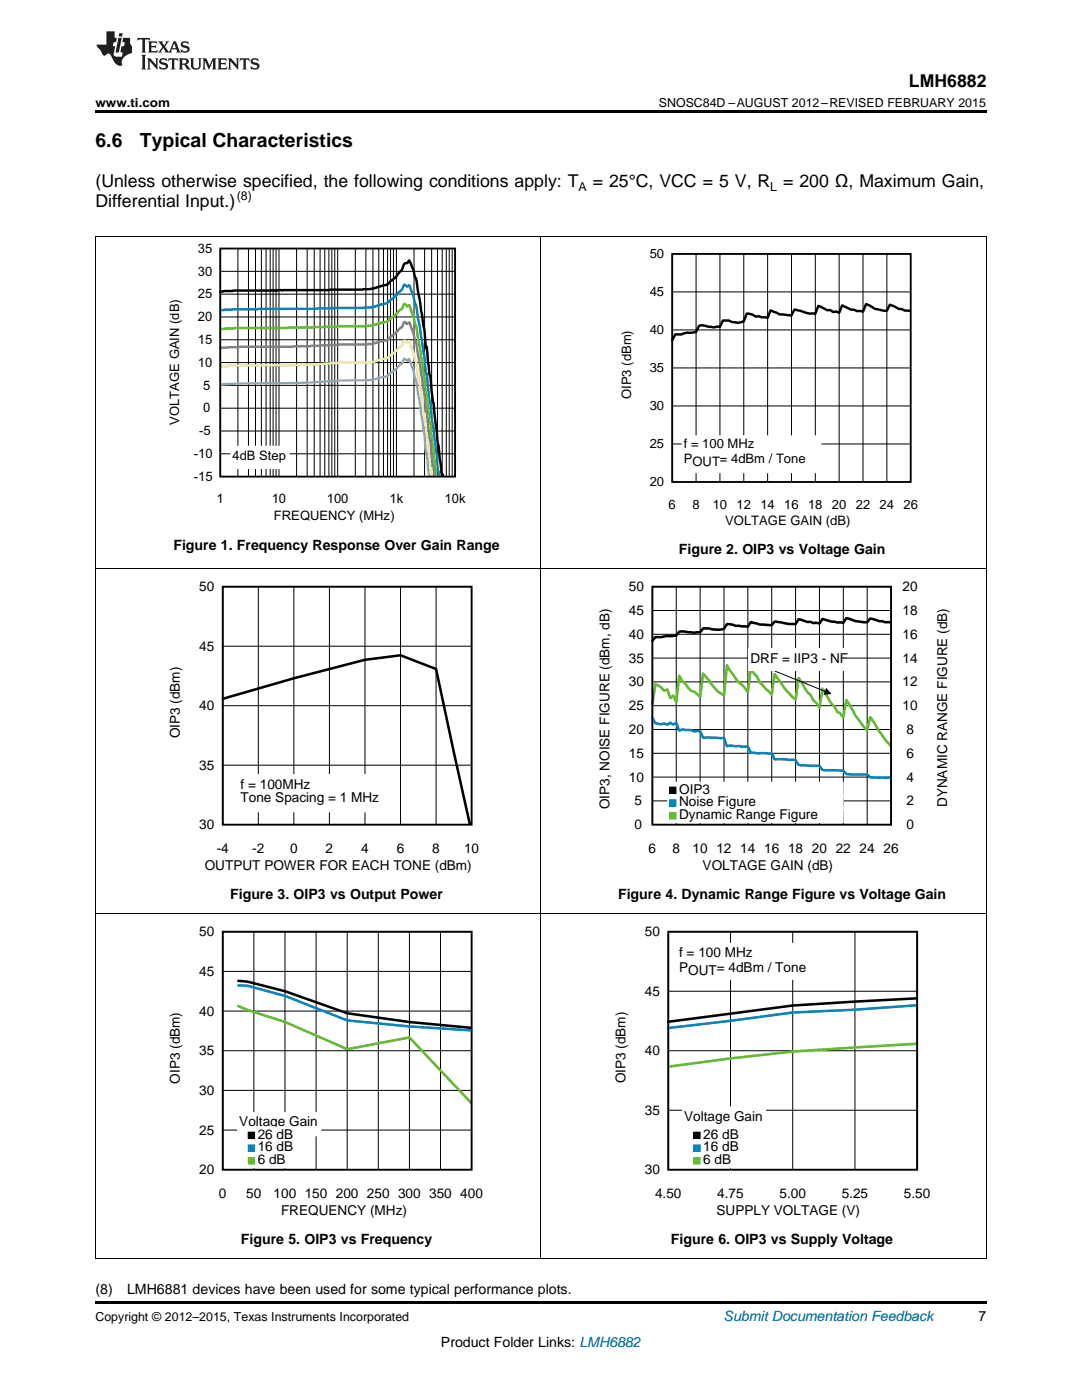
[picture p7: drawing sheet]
<svg xmlns="http://www.w3.org/2000/svg" width="216mm" height="279mm" viewBox="0 0 216 279" stroke-linecap="round" stroke-linejoin="round" font-family="sans-serif">
<path d="M19 251.2h.2zM196.7 251.2h.1zM19 259.7h177.8v.5h-177.8z" fill="#000"/>
<g fill="none" stroke="#000" stroke-width=".2">
<path d="M19.1 182.4v68.8M44.5 185.9h49.6v47.5h-49.6zM44.5 193.9h49.6M50.7 185.9v47.5M56.9 185.9v47.5M63.1 185.9v47.5M69.3 185.9v47.5M75.5 185.9v47.5M81.7 185.9v47.5M87.9 185.9v47.5M107.9 182.4v68.8M196.8 182.4v68.8"/>
<path d="M44.5 217.6h49.6M44.5 209.7h49.6M44.5 201.8h49.6M44.5 225.5h49.6M19 251.2h177.8"/>
</g>
<path d="M47.6 195.7l1.8 .2 7.5 1.9 12.4 4.4 12.4 1.8 12.4 1.1" fill="none" stroke="#000" stroke-width=".51"/>
<path d="M47.6 196.7h1.8l7.5 2.1 12.4 4.8 12.4 1.2 12.4 .8" fill="none" stroke="#0087c2" stroke-width=".51"/>
<path d="M47.6 200.8l1.8 .8 7.5 2.4 12.4 5.4 12.4-2.4 12.4 13.2" fill="none" stroke="#66bc29" stroke-width=".51"/>
<path d="M26 183.4h70.6v.6h-70.6zM101 183.4h-1.2v61.3v-61.3h-3.8v61.3M26 235.4h70.6v.1h-70.6zM26 239.2h70.6v.1h-70.6zM26 243h70.6v.1h-70.6zM26 244.7v-61.3h3.8v61.3v-61.3h3.9v61.3v-61.3h3.8v61.3v-61.3h3.8v61.3M38.1 244.7v-61.3h3.8v61.3" fill="none" stroke="#fff" stroke-width="3.8" stroke-linecap="butt"/>
<path d="M47.8 222.4h15.8v3.9h-15.8z" fill-rule="evenodd" fill="#fff"/>
<path d="M47.8 222.4h15.8v3.9h-15.8z" fill="none" stroke="#fff" stroke-width=".91" stroke-linecap="butt"/>
<path d="M49.5 225.3h9.6v2.3h-9.6z" fill-rule="evenodd" fill="#fff"/>
<path d="M49.5 225.3h9.6v2.3h-9.6z" fill="none" stroke="#fff" stroke-width=".91" stroke-linecap="butt"/>
<path d="M49.5 227.9h9.6v2.2h-9.6z" fill-rule="evenodd" fill="#fff"/>
<path d="M49.5 227.9h9.6v2.2h-9.6z" fill="none" stroke="#fff" stroke-width=".91" stroke-linecap="butt"/>
<path d="M49.5 230.4h9.6v2.3h-9.6z" fill-rule="evenodd" fill="#fff"/>
<path d="M49.5 230.4h9.6v2.3h-9.6z" fill="none" stroke="#fff" stroke-width=".91" stroke-linecap="butt"/>
<path d="M49.5 226h1.3v1.2h-1.3z" fill-rule="evenodd" fill="#000"/>
<path d="M49.5 226h1.3v1.2h-1.3z" fill="none" stroke="#000" stroke-width=".2"/>
<path d="M49.5 228.5h1.3v1.3h-1.3z" fill-rule="evenodd" fill="#0087c2"/>
<path d="M49.5 228.5h1.3v1.3h-1.3z" fill="none" stroke="#0087c2" stroke-width=".2"/>
<path d="M49.5 231h1.3v1.3h-1.3z" fill-rule="evenodd" fill="#66bc29"/>
<path d="M49.5 231h1.3v1.3h-1.3z" fill="none" stroke="#66bc29" stroke-width=".2"/>
<path d="M44.5 185.9h49.6v47.5h-49.6z" fill="none" stroke="#000" stroke-width=".38"/>
<path d="M133.3 185.9h49.7v47.5h-49.7zM133.3 197.8h49.7M145.8 185.9v47.5M158.2 185.9v47.5M170.6 185.9v47.5M133.3 209.7h49.7M133.3 221.6h49.7" fill="none" stroke="#000" stroke-width=".2"/>
<path d="M183 199.2l-24.8 1.5-24.9 3.2" fill="none" stroke="#000" stroke-width=".51"/>
<path d="M183 200.6l-12.4 .9-12.4 .6-12.4 1.6-12.5 1.5" fill="none" stroke="#0087c2" stroke-width=".51"/>
<path d="M183 208.3l-24.8 1.6-12.4 1.3-12.5 1.7" fill="none" stroke="#66bc29" stroke-width=".51"/>
<path d="M114.9 183.4h70.6v.6h-70.6zM189.9 183.4h-1.2v61.3v-61.3h-3.8v61.3M114.9 235.4h70.6v.1h-70.6zM114.9 239.2h70.6v.1h-70.6zM114.9 243h70.6v.1h-70.6zM114.9 244.7v-61.3h3.8v61.3v-61.3h3.9v61.3v-61.3h3.8v61.3v-61.3h3.8v61.3M127 244.7v-61.3h3.8v61.3" fill="none" stroke="#fff" stroke-width="3.8" stroke-linecap="butt"/>
<path d="M136.5 221.3h15.9v3.4h-15.9z" fill-rule="evenodd" fill="#fff"/>
<path d="M136.5 221.3h15.9v3.4h-15.9z" fill="none" stroke="#fff" stroke-width=".91" stroke-linecap="butt"/>
<path d="M135.5 188.6h30.7v6.5h-30.7z" fill-rule="evenodd" fill="#fff"/>
<path d="M135.5 188.6h30.7v6.5h-30.7z" fill="none" stroke="#fff" stroke-width=".91" stroke-linecap="butt"/>
<path d="M138.4 225.3h9.6v2.3h-9.6z" fill-rule="evenodd" fill="#fff"/>
<path d="M138.4 225.3h9.6v2.3h-9.6z" fill="none" stroke="#fff" stroke-width=".91" stroke-linecap="butt"/>
<path d="M138.4 227.9h9.6v2.2h-9.6z" fill-rule="evenodd" fill="#fff"/>
<path d="M138.4 227.9h9.6v2.2h-9.6z" fill="none" stroke="#fff" stroke-width=".91" stroke-linecap="butt"/>
<path d="M138.4 230.4h9.6v2.3h-9.6z" fill-rule="evenodd" fill="#fff"/>
<path d="M138.4 230.4h9.6v2.3h-9.6z" fill="none" stroke="#fff" stroke-width=".91" stroke-linecap="butt"/>
<path d="M138.4 226h1.3v1.2h-1.3z" fill-rule="evenodd" fill="#000"/>
<path d="M138.4 226h1.3v1.2h-1.3z" fill="none" stroke="#000" stroke-width=".2"/>
<path d="M138.4 228.5h1.3v1.3h-1.3z" fill-rule="evenodd" fill="#0087c2"/>
<path d="M138.4 228.5h1.3v1.3h-1.3z" fill="none" stroke="#0087c2" stroke-width=".2"/>
<path d="M138.4 231h1.3v1.3h-1.3z" fill-rule="evenodd" fill="#66bc29"/>
<path d="M138.4 231h1.3v1.3h-1.3z" fill="none" stroke="#66bc29" stroke-width=".2"/>
<path d="M133.3 185.9h49.7v47.5h-49.7z" fill="none" stroke="#000" stroke-width=".38"/>
<g fill="none" stroke="#000" stroke-width=".2">
<path d="M19.1 113.5v68.9M44.5 117.1h49.6v47.5h-49.6zM51.5 117.1v47.5M58.6 117.1v47.5M65.7 117.1v47.5M72.8 117.1v47.5M79.9 117.1v47.5M87 117.1v47.5M107.9 113.5v68.9M196.8 113.5v68.9M44.5 129h49.6M44.5 152.7h49.6"/>
<path d="M44.5 140.8h49.6M19 182.3h177.8"/>
</g>
<path d="M44.5 139.5l14.1-4.1 14.2-3.7 7.1-.9 7.1 2.7 7.1 32.6" fill="none" stroke="#000" stroke-width=".51"/>
<path d="M26 114.5h70.6v.7h-70.6zM101 114.5h-1.2v61.4v-61.4h-3.8v61.4M26 166.5h70.6v.1h-70.6zM26 170.3h70.6v.1h-70.6zM26 174.1h70.6v.1h-70.6zM26 175.9v-61.4h3.8v61.4v-61.4h3.9v61.4v-61.4h3.8v61.4v-61.4h3.8v61.4M38.1 175.9v-61.4h3.8v61.4" fill="none" stroke="#fff" stroke-width="3.8" stroke-linecap="butt"/>
<path d="M48 154.9h27.4v6.8h-27.4z" fill-rule="evenodd" fill="#fff"/>
<path d="M48 154.9h27.4v6.8h-27.4z" fill="none" stroke="#fff" stroke-width=".91" stroke-linecap="butt"/>
<path d="M44.5 117.1h49.6v47.5h-49.6z" fill="none" stroke="#000" stroke-width=".38"/>
<g fill="none" stroke="#000" stroke-width=".2">
<path d="M130.2 117.1h47.6v47.5h-47.6zM134.9 117.1v47.5M139.7 117.1v47.5M144.5 117.1v47.5M149.2 117.1v47.5M154 117.1v47.5M158.7 117.1v47.5M163.5 117.1v47.5M168.3 117.1v47.5M173 117.1v47.5M130.2 136.1h47.6M130.2 131.3h47.6"/>
<path d="M130.2 126.6h47.6M130.2 121.8h47.6M149.7 131.9l16 6.5M164.9 137.5l.8 .9-1.2 .1zM130.2 159.8h47.6M130.2 155.1h47.6M130.2 150.3h47.6M130.2 145.6h47.6M130.2 140.8h47.6"/>
</g>
<path d="M177.8 124.2l-2.4-.2-1.8-.6-.6 .8h-.6l-1.7-.2-1.8-.6-.6 .9-2.4-.2-1.8-.6-.6 .9-.6-.1-.6 .1-.6-.3h-.6l-1.8-.5-.6 1-1.1-.1-3-.5-.6 .8-.6-.1-1.8-.1-1.8-.5-.6 1-2.4-.2-.6-.2-1.1-.2-.6 1-1.2 .2-1.8-.3h-1.2l-.6 .8-1.2 .1-2.4-.3-.6 .1-.6 .7-4.1 .3-.6 .8" fill="none" stroke="#000" stroke-width=".51"/>
<path d="M130.2 143.2l.6 1.1 .6 .2h.6l.6-.1 .6 .2 .5-.4 .6 .4 .6-.4 .6 1.6 .6-.2 1.8 .1 .6 .3 1.2-.1 .6 1.4 4.2-.1 .6 1.7 .6-.1 1.1 .1h.6l.6 .1h1.2l.6 1.2 4.2 .2 .6 1.1 4.1 .2 .6 1 4.2 .1 .6 .9 4.2 .1 .6 .7 4.1 .1 .6 .5 4.2 .1" fill="none" stroke="#0087c2" stroke-width=".51"/>
<path d="M130.2 140.5l.6-3.9 .6 .2 1.2 1.1 .6-.3 .5 1.7 .6-.5 .6 1.4 .6-5.4 .6 1.1 .6 .5 .6 .9 .6 .6 .6 .1 1.2 1.1 .6-4.7 1.2 1.4a9.2 9.2 0 0 0 3 3.1l.6-6.1 1.7 2.7 1.8 1.8 .6 .8 .6-4.8 .6 1.1 .6 .6a9.7 9.7 0 0 0 2.4 3l.6 .6 .6-4.1 2.4 3.4 1.7 1.7 .6-4.3 1.8 2.9 .6 .5 .6 1.1 .6 .5 .6 .9 .6-3.8 1.8 3 .6 .6 .6 1.1 .6 .3 .6 .8 .6-3.5 1.8 3.1 1.7 2.4 .6 .6 .6-2.7 3 4.5 1.2 1.3" fill="none" stroke="#66bc29" stroke-width=".51"/>
<path d="M111.8 114.5h68.5v.7h-68.5zM111.8 166.5h68.5v.1h-68.5zM111.8 170.3h68.5v.1h-68.5zM111.8 174.1h68.5v.1h-68.5zM111.8 175.9v-61.4h3.8v61.4v-61.4h3.8v61.4v-61.4h3.8v61.4v-61.4h3.8v61.4M123.8 175.9v-61.4h3.8v61.4M179.7 175.9v-61.4h3.8v61.4v-61.4h3.8v61.4v-61.4h3.8v61.4" fill="none" stroke="#fff" stroke-width="3.8" stroke-linecap="butt"/>
<path d="M164.9 137.5l.8 .9-1.2 .1z" fill="#000"/>
<path d="M149.7 129.8h18.7v3.7h-18.7z" fill-rule="evenodd" fill="#fff"/>
<path d="M149.7 129.8h18.7v3.7h-18.7z" fill="none" stroke="#fff" stroke-width=".91" stroke-linecap="butt"/>
<path d="M133.6 156.5h34.3v2.2h-34.3z" fill-rule="evenodd" fill="#fff"/>
<path d="M133.6 156.5h34.3v2.2h-34.3z" fill="none" stroke="#fff" stroke-width=".91" stroke-linecap="butt"/>
<path d="M133.6 159h34.3v2.3h-34.3z" fill-rule="evenodd" fill="#fff"/>
<path d="M133.6 159h34.3v2.3h-34.3z" fill="none" stroke="#fff" stroke-width=".91" stroke-linecap="butt"/>
<path d="M133.6 161.5h34.3v2.3h-34.3z" fill-rule="evenodd" fill="#fff"/>
<path d="M133.6 161.5h34.3v2.3h-34.3z" fill="none" stroke="#fff" stroke-width=".91" stroke-linecap="butt"/>
<path d="M133.6 157.1h1.3v1.3h-1.3z" fill-rule="evenodd" fill="#000"/>
<path d="M133.6 157.1h1.3v1.3h-1.3z" fill="none" stroke="#000" stroke-width=".2"/>
<path d="M133.6 159.6h1.3v1.3h-1.3z" fill-rule="evenodd" fill="#0087c2"/>
<path d="M133.6 159.6h1.3v1.3h-1.3z" fill="none" stroke="#0087c2" stroke-width=".2"/>
<path d="M133.6 162.2h1.3v1.2h-1.3z" fill-rule="evenodd" fill="#66bc29"/>
<path d="M133.6 162.2h1.3v1.2h-1.3z" fill="none" stroke="#66bc29" stroke-width=".2"/>
<path d="M130.2 117.1h47.6v47.5h-47.6z" fill="none" stroke="#000" stroke-width=".38"/>
<g fill="none" stroke="#000" stroke-width=".2">
<path d="M19.1 47.2v66.3M107.9 47.2v66.3M134.1 50.7h47.6v45.5h-47.6zM134.1 58.3h47.6M138.9 50.7v45.5M143.7 50.7v45.5M148.4 50.7v45.5M153.2 50.7v45.5M157.9 50.7v45.5M162.7 50.7v45.5M167.4 50.7v45.5M172.2 50.7v45.5"/>
<path d="M177 50.7v45.5M196.8 47.2v66.3M134.1 73.4h47.6M134.1 65.8h47.6M134.1 88.6h47.6M134.1 81h47.6M19 113.5h177.8"/>
</g>
<path d="M181.7 62.1l-1.2-.1-.6-.3h-.6l-1.7-.9-.6 1.2-1.2-.1a3.8 3.8 0 0 1-2.4-1l-.6-.2-.6 1.5-2.4-.4-1.8-.9-.6 1.5-.5-.2-.6 .1-.6-.4h-.6l-1.8-.9-.6 1.6h-.6a4.8 4.8 0 0 1-2.4-.6l-1.2-.2-.6 1.1-2.4-.2-1.7-.8-.6 1.5-1.2-.1-.6-.2-.6 .1-.6-.4-1.2-.2-.6 1.5a3.2 3.2 0 0 1-3-.1h-1.2l-.5 1.2h-.6l-.6 .2-2.4-.5-.6 .1-.6 1.3-1.2 .1h-.6l-1.2 .3h-1.2l-.6 1.2" fill="none" stroke="#000" stroke-width=".49"/>
<path d="M116.5 48.2h67.7v.6h-67.7zM188.3 48.2h-1.1v58.8v-58.8h-3.7v58.8M116.5 98h67.7v.1h-67.7zM116.5 101.7h67.7v.1h-67.7zM116.5 105.3h67.7v.1h-67.7zM116.5 107v-58.8h3.6v58.8v-58.8h3.7v58.8v-58.8h3.6v58.8v-58.8h3.7v58.8M128 107v-58.8h3.7v58.8" fill="none" stroke="#fff" stroke-width="3.7" stroke-linecap="butt"/>
<path d="M136.4 87.3h27.1v6.7h-27.1z" fill-rule="evenodd" fill="#fff"/>
<path d="M136.4 87.3h27.1v6.7h-27.1z" fill="none" stroke="#fff" stroke-width=".88" stroke-linecap="butt"/>
<path d="M134.1 50.7h47.6v45.5h-47.6z" fill="none" stroke="#000" stroke-width=".37"/>
<g fill="none" stroke="#000" stroke-width=".2">
<path d="M44 49.6h46.8v45.5h-46.8zM44 58.7h46.8M44 54.2h46.8M47.5 49.6v45.5M49.6 49.6v45.5M51 49.6v45.5M52.2 49.6v45.5M53.1 49.6v45.5M53.9 49.6v45.5M54.5 49.6v45.5M55.1 49.6v45.5M55.7 49.6v45.5"/>
<path d="M59.2 49.6v45.5M61.3 49.6v45.5M62.7 49.6v45.5M63.9 49.6v45.5M64.8 49.6v45.5M65.6 49.6v45.5M66.2 49.6v45.5M66.8 49.6v45.5M67.4 49.6v45.5M70.9 49.6v45.5M73 49.6v45.5M74.4 49.6v45.5"/>
<path d="M75.6 49.6v45.5M76.5 49.6v45.5M77.3 49.6v45.5M77.9 49.6v45.5M78.5 49.6v45.5M79.1 49.6v45.5M82.6 49.6v45.5M84.7 49.6v45.5M86.1 49.6v45.5M87.3 49.6v45.5M88.2 49.6v45.5M89.1 49.6v45.5"/>
<path d="M89.6 49.6v45.5M90.2 49.6v45.5M44 76.9h46.8M44 72.4h46.8M44 67.8h46.8M44 63.3h46.8M44 90.6h46.8M44 86h46.8M44 81.5h46.8"/>
</g>
<path d="M44 58.2l2.5-.2 25.8-.2 1.6-.1 2.7-.7a1.95 1.95 0 0 0 1.5-1l.8-.6 .8-1.1a2.03 2.03 0 0 0 .9-1.5l.2-.3h.5l.3-.5 .3 .5 1.1 3.1 .8 4.5 .9 6.1 .3 3.3 .2-.3 .5 5.4 .2 .5 .2 3 .4 2.4 .8 7.4 .9 6.8 .1 2.9 .1-2.9 .1 2.3 .3 1.9 .1-.1 .1 2.9 .2-1 .1 4.4 .2-2.4v3.2" fill="none" stroke="#000" stroke-width=".49"/>
<path d="M44 61.9l7-.3 1.1 .1 20.6-.2 1.3-.1 2.4-.7a4.5 4.5 0 0 0 2.1-1.3l1.2-1.1a2.16 2.16 0 0 0 .9-1.4l.1-.1 .5 .4h.2l.2-.3a31.2 31.2 0 0 1 2.1 7.8l1 6.9 .3 3.2 .2-.3 .5 5.4 .1 .4h.1l.2 3.1 .4 2.1 .8 7.6 .7 5 .3 4.7 .1-2.6 .1 2.3 .3 2.3 .1-.1v1.2M89.2 105.9v-.1v.1" fill="none" stroke="#0087c2" stroke-width=".49"/>
<path d="M44 65.6l2.9-.1h10.4l10.1-.4h5.9l1.3-.2 1.3-.4a2.78 2.78 0 0 0 2.4-1.2l.6-.4 .8-.9a1.55 1.55 0 0 0 .9-1.3l.1-.1 .6 .6 .3-.3a31.2 31.2 0 0 1 2.1 7.8l1 6.9 .3 3.2 .2-.2 .5 5.4 .1 .5h.1l.2 3.1 .4 2.1 1.7 16.2M88.3 105.9l.1-1.1v1.1" fill="none" stroke="#66bd29" stroke-width=".49"/>
<path d="M44 69.5l3.7-.3h10.8l9.1-.5h5.7h1l1.9-.6a4 4 0 0 0 2.3-1.3l1.2-1.2a1.55 1.55 0 0 0 .9-1.2l.2-.1 .4 .3 .4-.2a28.8 28.8 0 0 1 2.1 7.7l1 6.8 .3 3.3 .2-.2 .5 5.4 .1 .5h.1l.2 3.2 .4 2.3 1.4 12.5" fill="none" stroke="#808080" stroke-width=".49"/>
<path d="M44 73.1l4.3-.2 12-.1 7.7-.4h4.9l1.3-.1 2-.5a4 4 0 0 0 2.3-1.3l1.1-1.1a1.79 1.79 0 0 0 1-1.4l.1-.1 .5 .5h.2l.2-.3a33 33 0 0 1 2.1 8.1l1 7 .3 3.4 .2-.2 .5 5.5 .2 .6 .2 3.2 .4 2.4 .8 7.8" fill="none" stroke="#fae33b" stroke-width=".49"/>
<path d="M44 76.7l4.4-.2 10.8-.1 8.8-.5h5.5l2.4-.5a3.1 3.1 0 0 0 2.4-1.2l1.4-1.3a1.51 1.51 0 0 0 .9-1.2l.1-.1 .6 .4 .3-.3a38.2 38.2 0 0 1 2.3 9.9l.8 5.5 .3 3.4 .2-.1 .5 5.6 .1 .5h.1l.2 3.2 .4 2.3 .4 3.9" fill="none" stroke="#82c2e1" stroke-width=".49"/>
<path d="M37.3 48.5v57.4M37.9 48.5v57.4M40.9 48.5v57.4M41.5 48.5v57.4M92.6 48.5v57.4M33.8 97.1h59.1M33.8 96.9h59.1M33.8 100.7h59.1M33.8 100.6h59.1M33.8 104.4h59.1M33.8 104.2h59.1" fill="none" stroke="#fff" stroke-width="3.7" stroke-linecap="butt"/>
<path d="M46.4 89.4h10.9v3.8h-10.9z" fill-rule="evenodd" fill="#fff"/>
<path d="M46.4 89.4h10.9v3.8h-10.9z" fill="none" stroke="#fff" stroke-width=".88" stroke-linecap="butt"/>
<path d="M44 49.6h46.8v45.5h-46.8z" fill="none" stroke="#000" stroke-width=".37"/>
<path d="M19 47.2h177.8" fill="none" stroke="#000" stroke-width=".2"/>
<path d="M19 22h177.8v.5h-177.8z" fill="#000"/>
<g fill="#231f20">
<path d="M27.5 7.6l-.1 .5 .4-.2h.6v.1v2.1l-.2 .4h1l-.3-.4v-2.1l.1-.1h.5l.5 .2-.2-.5zM29.5 8.3l.2 .3v1.5l-.2 .4h1.8l.2-.6a1.04 1.04 0 0 1-1.3 .2v-.7h.6l.3 .2v-.6l-.3 .2h-.6v-.6l.8-.1 .4 .3-.2-.5zM31.5 8.3l.9 1.1-.9 1.1h.8l-.2-.2 .5-.7 .4 .7-.2 .2h1.5l-.1-.2 .1-.4h.9l.1 .4-.2 .2h1l-.3-.3-.7-1.9h-.5l-.9 2-.8-1 .9-1h-.8l.1 .3-.3 .5-.4-.6 .2-.2zM34.7 8.6l.4 1h-.7zM36.3 8.4a.63 .63 0 0 0-.2 .7 .63 .63 0 0 0 .6 .4l.6 .2 .1 .2a.75 .75 0 0 1-.7 .4 .75 .75 0 0 1-.6-.5l.1 .7 .1-.1a1.11 1.11 0 0 0 1.5-.6 1.13 1.13 0 0 0-1.2-.8l-.1-.4a1.04 1.04 0 0 1 1.2 .2l-.2-.5-.1 .1-.5-.2zM28.2 10.9l.2 .4v2.2l-.2 .4h1l-.3-.4v-2.2l.3-.4zM29.3 11.6l.3 .4v1.5l-.3 .4h.8l-.2-.4v-1.3l1.5 1.7v-1.9l.2-.4h-.7l.2 .4v.9l-1.1-1.3zM32 11.8a.62 .62 0 0 0-.2 .7 .62 .62 0 0 0 .6 .4l.6 .1 .1 .3a.76 .76 0 0 1-.7 .3 .76 .76 0 0 1-.6-.4l.1 .7 .1-.1a1.11 1.11 0 0 0 1.5-.6 1.13 1.13 0 0 0-1.2-.8l-.1-.4a1.04 1.04 0 0 1 1.2 .2l-.2-.6-.1 .1-.5-.1zM33.7 11.6l-.2 .6a.61 .61 0 0 1 .8-.3v1.6l-.2 .4h.9l-.2-.4v-1.6a.63 .63 0 0 1 .8 .3l-.2-.6zM35.6 11.6l.3 .4v1.5l-.3 .4h1l-.2-.2v-.8l.5 .2a.76 .76 0 0 0 1.2 .7l-1-1a.58 .58 0 0 0 .6-.5 .58 .58 0 0 0-.5-.6zM36.4 11.9h.1a.45 .45 0 0 1 .5 .1 .45 .45 0 0 1 .1 .5l-.7 .2zM37.9 11.6l.2 .2a2.17 2.17 0 0 0 .3 1.9 .99 .99 0 0 0 1.6-.6v-1.1l.2-.4h-.7l.2 .2a1.92 1.92 0 0 1-.2 1.8 .6 .6 0 0 1-.9-.5v-1.1l.2-.4zM40.4 11.6l.2 .4v1.5l-.2 .4h.7l-.2-.4v-1.4l.8 1.8 .8-1.8v1.4l-.2 .4h.9l-.2-.4v-1.5l.2-.4h-.8l-.6 1.5-.6-1.5zM43.4 11.6l.2 .4v1.5l-.2 .4h1.8l.2-.6a1.04 1.04 0 0 1-1.3 .1v-.6h.5l.4 .2v-.6l-.4 .2h-.5v-.7h.8l.3 .3-.1-.6zM45.5 11.6l.2 .4v1.5l-.2 .4h.7l-.2-.4v-1.3l1.5 1.7v-1.9l.2-.4h-.7l.2 .4v.9l-1.1-1.3zM47.9 11.6l-.1 .6a.61 .61 0 0 1 .8-.3v1.6l-.3 .4h1l-.3-.4 .1-1.6a.63 .63 0 0 1 .7 .3l-.1-.6zM50.2 11.8a.62 .62 0 0 0-.2 .7 .62 .62 0 0 0 .6 .4l.6 .1 .2 .3a.76 .76 0 0 1-.8 .3 .76 .76 0 0 1-.6-.4l.1 .7 .2-.1a1.11 1.11 0 0 0 1.5-.6 1.13 1.13 0 0 0-1.3-.8l-.1-.4a1.04 1.04 0 0 1 1.2 .2l-.1-.6-.2 .1-.5-.1z"/>
<path d="M21.2 6.3v2.6h-1.9l.1 .4 .7 .9a.91 .91 0 0 0 1 .8 .56 .56 0 0 1 .5-.3 .56 .56 0 0 1 .5 .3l.4 .8a1.53 1.53 0 0 0 1.9 1.2 1.54 1.54 0 0 1 1-2.1l.9-.3v-1.4a1.52 1.52 0 0 1-.3-1.6h-1.4l-.2 .8h.5l-.2 .8h-.4l-.2 1v.2l.4 .1-.2 .8a1.93 1.93 0 0 1-1.6-.3l.3-1.8h-.5l.2-.8h.4l.2-.8h-.4v-1.3zM23.6 7.6l-.6 2.9h.7l.6-2.9zM23.8 6.6l-.1 .7h.6l.2-.7z"/>
</g>
<g font-size="3.9">
<text x="19" y="29.3">6.6</text>
<text x="27.9" y="29.3">Typical Characteristics</text>
</g>
<g font-size="3.5">
<text x="181.4" y="17.3">LMH6882</text>
<text x="19" y="37.4">(Unless otherwise specified, the following conditions apply: T</text>
<text x="19" y="41.2">Differential Input.)</text>
<text x="118.3" y="37.4">= 25°C, VCC = 5 V, R</text>
<text x="156.2" y="37.4">= 200 Ω, Maximum Gain,</text>
</g>
<g font-size="2.8">
<text x="34.6" y="109.7">Figure 1. Frequency Response Over Gain Range</text>
<text x="135.5" y="110.5">Figure 2. OIP3 vs Voltage Gain</text>
<text x="45.9" y="179.4">Figure 3. OIP3 vs Output Power</text>
<text x="123.3" y="179.4">Figure 4. Dynamic Range Figure vs Voltage Gain</text>
<text x="48.1" y="248.2">Figure 5. OIP3 vs Frequency</text>
<text x="133.9" y="248.2">Figure 6. OIP3 vs Supply Voltage</text>
<text x="19" y="258.2">(8)</text>
<text x="25.4" y="258.2">LMH6881 devices have been used for some typical performance plots.</text>
<text x="195.3" y="263.6">7</text>
<text x="88" y="268.9">Product Folder Links: LMH6882</text>
</g>
<text font-size="2.8" fill="#0000c8" x="144.4" y="263.6">Submit Documentation Feedback</text>
<g font-size="2.7">
<text x="39.8" y="118">50</text>
<text x="125.5" y="118">50</text>
<text x="180.1" y="118">20</text>
<text x="125.5" y="122.7">45</text>
<text x="180.1" y="122.7">18</text>
<text x="39.8" y="129.9">45</text>
<text x="125.5" y="127.5">40</text>
<text x="180.1" y="127.5">16</text>
<text x="125.5" y="137">30</text>
<text x="125.5" y="132.2">35</text>
<text x="149.7" y="132.3">DRF = IIP3 - NF</text>
<text x="180.1" y="137">12</text>
<text x="180.1" y="132.2">14</text>
<text x="39.8" y="141.7">40</text>
<text x="125.5" y="141.7">25</text>
<text x="180.1" y="141.7">10</text>
<text x="35.9" y="147.4" transform="rotate(-90 35.9 147.4)">OIP3 (dBm)</text>
<text x="125.5" y="146.5">20</text>
<text x="180.9" y="146.5">8</text>
<text x="39.8" y="153.6">35</text>
<text x="125.5" y="156">10</text>
<text x="125.5" y="151.2">15</text>
<text x="180.9" y="156">4</text>
<text x="180.9" y="151.2">6</text>
<text x="48" y="157.5">f = 100MHz</text>
<text x="48" y="160.1">Tone Spacing = 1 MHz</text>
<text x="121.6" y="161.5" transform="rotate(-90 121.6 161.5)">OIP3, NOISE FIGURE (dBm, dB)</text>
<text x="126.6" y="160.7">5</text>
<text x="135.5" y="158.4">OIP3</text>
<text x="135.5" y="160.9">Noise Figure</text>
<text x="180.9" y="160.7">2</text>
<text x="189" y="161.1" transform="rotate(-90 189 161.1)">DYNAMIC RANGE FIGURE (dB)</text>
<text x="39.8" y="165.5">30</text>
<text x="126.6" y="165.5">0</text>
<text x="135.5" y="163.4">Dynamic Range Figure</text>
<text x="180.9" y="165.5">0</text>
<text x="40.9" y="173.6">OUTPUT POWER FOR EACH TONE (dBm)</text>
<text x="43.2" y="170.2">-4</text>
<text x="50.3" y="170.2">-2</text>
<text x="57.9" y="170.2">0</text>
<text x="65" y="170.2">2</text>
<text x="72.1" y="170.2">4</text>
<text x="79.2" y="170.2">6</text>
<text x="86.3" y="170.2">8</text>
<text x="92.6" y="170.2">10</text>
<text x="129.4" y="170.2">6</text>
<text x="134.2" y="170.2">8</text>
<text x="138.2" y="170.2">10 12 14 16 18 20 22 24 26</text>
<text x="140.2" y="173.6">VOLTAGE GAIN (dB)</text>
<text x="39.8" y="186.8">50</text>
<text x="128.7" y="186.8">50</text>
<text x="135.5" y="190.9">f = 100 MHz</text>
<text x="39.8" y="194.8">45</text>
<text x="135.5" y="194">POUT= 4dBm / Tone</text>
<text x="39.8" y="202.7">40</text>
<text x="128.7" y="198.7">45</text>
<text x="39.8" y="210.6">35</text>
<text x="128.7" y="210.6">40</text>
<text x="35.9" y="216.3" transform="rotate(-90 35.9 216.3)">OIP3 (dBm)</text>
<text x="39.8" y="218.5">30</text>
<text x="124.8" y="216.2" transform="rotate(-90 124.8 216.2)">OIP3 (dBm)</text>
<text x="39.8" y="226.4">25</text>
<text x="47.8" y="224.7">Voltage Gain</text>
<text x="51.4" y="227.2">26 dB</text>
<text x="128.7" y="222.5">35</text>
<text x="136.5" y="223.8">Voltage Gain</text>
<text x="140.3" y="227.2">26 dB</text>
<text x="51.4" y="229.8">16 dB</text>
<text x="51.4" y="232.3">6 dB</text>
<text x="140.3" y="229.8">16 dB</text>
<text x="140.3" y="232.3">6 dB</text>
<text x="39.8" y="234.3">20</text>
<text x="43.7" y="239">0</text>
<text x="49.2" y="239">50</text>
<text x="54.6" y="239">100 150 200 250 300 350 400</text>
<text x="128.7" y="234.3">30</text>
<text x="130.7" y="239">4.50</text>
<text x="143.1" y="239">4.75</text>
<text x="155.5" y="239">5.00</text>
<text x="168" y="239">5.25</text>
<text x="180.4" y="239">5.50</text>
<text x="56.1" y="242.5">FREQUENCY (MHz)</text>
<text x="143" y="242.5">SUPPLY VOLTAGE (V)</text>
</g>
<g font-size="2.6">
<text x="39.5" y="50.5">35</text>
<text x="129.6" y="51.5">50</text>
<text x="39.5" y="59.6">25</text>
<text x="39.5" y="55">30</text>
<text x="129.6" y="59.1">45</text>
<text x="39.5" y="64.1">20</text>
<text x="39.5" y="68.7">15</text>
<text x="129.6" y="66.7">40</text>
<text x="39.5" y="73.2">10</text>
<text x="40.6" y="77.8">5</text>
<text x="129.6" y="74.3">35</text>
<text x="40.6" y="82.3">0</text>
<text x="125.9" y="79.6" transform="rotate(-90 125.9 79.6)">OIP3 (dBm)</text>
<text x="129.6" y="81.9">30</text>
<text x="35.8" y="84.7" transform="rotate(-90 35.8 84.7)">VOLTAGE GAIN (dB)</text>
<text x="39.8" y="86.9">-5</text>
<text x="129.6" y="89.5">25</text>
<text x="136.4" y="89.5">f = 100 MHz</text>
<text x="38.7" y="96">-15</text>
<text x="38.7" y="91.4">-10</text>
<text x="46.4" y="91.8">4dB Step</text>
<text x="136.4" y="92.5">POUT</text>
<text x="143.7" y="92.5">= 4dBm / Tone</text>
<text x="43.2" y="100.5">1</text>
<text x="54.2" y="100.5">10</text>
<text x="65.2" y="100.5">100</text>
<text x="77.7" y="100.5">1k</text>
<text x="88.7" y="100.5">10k</text>
<text x="129.6" y="97">20</text>
<text x="133.4" y="101.5">6</text>
<text x="138.2" y="101.5">8</text>
<text x="142.2" y="101.5">10</text>
<text x="147" y="101.5">12</text>
<text x="151.7" y="101.5">14</text>
<text x="156.5" y="101.5">16</text>
<text x="161.2" y="101.5">18</text>
<text x="166" y="101.5">20</text>
<text x="170.8" y="101.5">22</text>
<text x="175.5" y="101.5">24</text>
<text x="180.3" y="101.5">26</text>
<text x="54.7" y="103.8">FREQUENCY (MHz)</text>
<text x="144.7" y="104.8">VOLTAGE GAIN (dB)</text>
</g>
<g font-size="2.5">
<text x="19" y="21.4">www.ti.com</text>
<text x="131.5" y="21.4">SNOSC84D –AUGUST 2012–REVISED FEBRUARY 2015</text>
<text x="47.2" y="39.8">(8)</text>
<text x="115.5" y="38.1">A</text>
<text x="153.7" y="38.1">L</text>
<text x="19" y="263.6">Copyright © 2012–2015, Texas Instruments Incorporated</text>
</g>
</svg>
